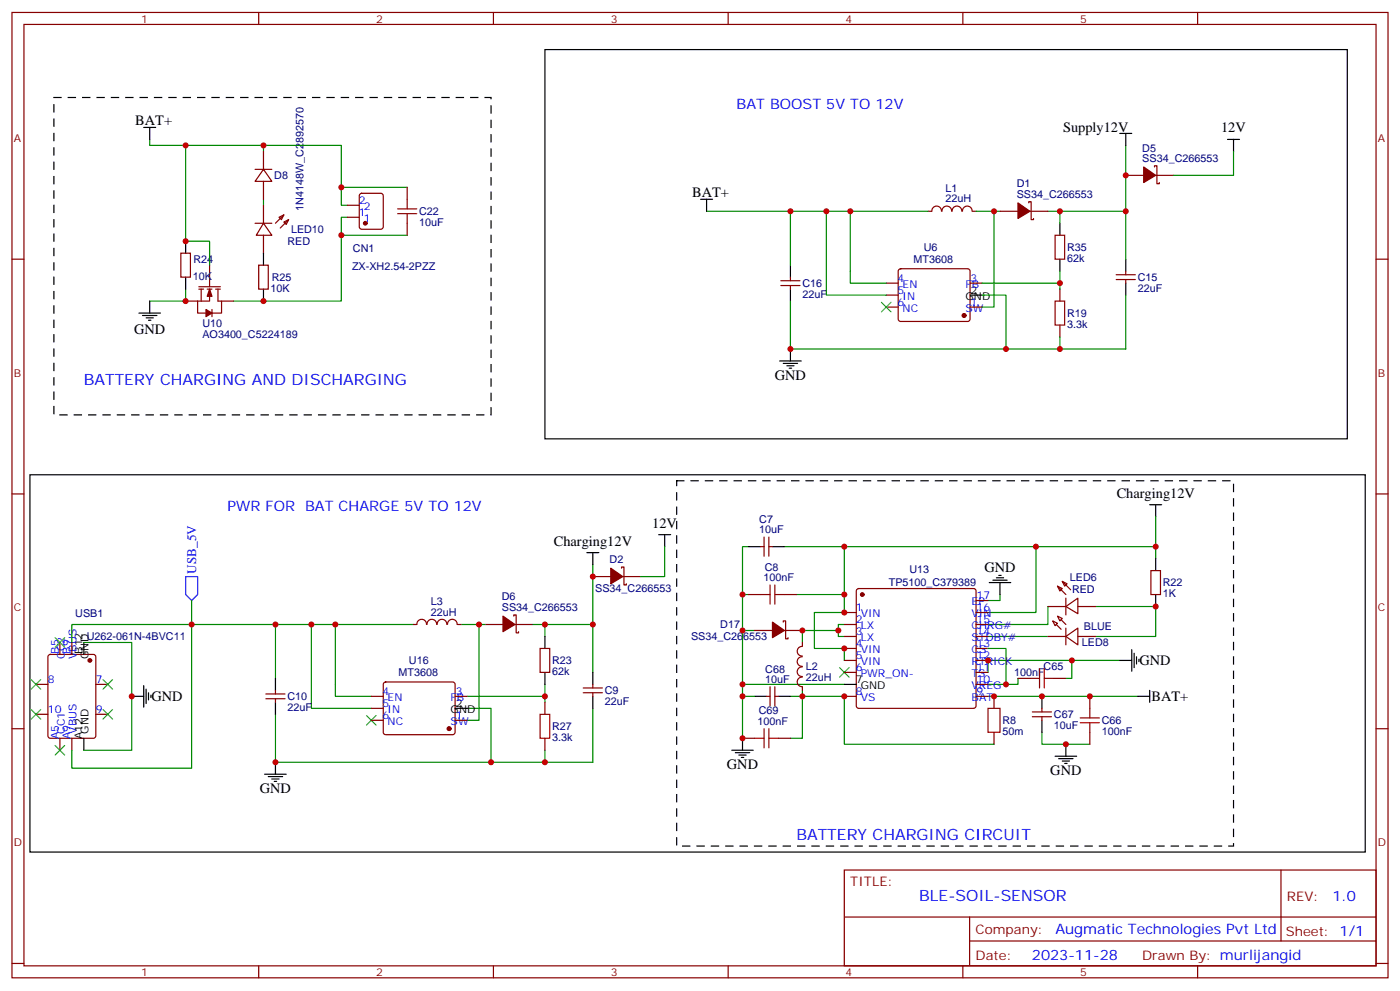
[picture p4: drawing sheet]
<svg xmlns="http://www.w3.org/2000/svg" width="412mm" height="292mm" viewBox="0 0 412 292" stroke-linecap="round" stroke-linejoin="round" font-family="sans-serif">
<g fill="none" stroke="#870000" stroke-width=".35">
<path d="M3.5 3.7h405.4v284.3h-405.4zM7.1 7.2h398.2v277.3h-398.2zM76.2 3.7v3.5M145.3 3.7v3.5M214.5 3.7v3.5M283.6 3.7v3.5M352.8 3.7v3.5M75.1 49.9h5M77.6 49.9l2.5 3.5h-5zM77.6 44.6v5.3M77.6 53.4v5.3M106.1 57.1l.4-.2h5.7l.6 .5 .1 9.4-.5 .7h-5.9l-.6-.4-.1-9.5z"/>
<path d="M119.9 55.2v3.5M303 59.8v-.4h.7v5.3h.7v-.4M331.6 51.6h5.3M340.1 49.2v-.4h.7v5.3h.7v-.3M340.4 51.6h5.3M3.5 76.3h3.6M53.3 74.6h2.8v7h-2.8zM61.7 78.1v6.4M75.1 65.8h5M76.2 78.1h2.8v7.1h-2.8zM77.6 65.8l2.5 3.5h-4.6zM77.6 60.5v5.3"/>
<path d="M77.6 69.3v5.3M82.2 64l1.4-.7-.7 1.4zM83.6 65.4l1.4-.7-.7 1.4zM83.6 63.3l-2.5 2.5M85 64.7l-2.5 2.5M102.3 64h3.5M102.3 60.5h3.5M119.9 65.8v3.5M264.8 79.4l.5-.2h19.7l.5 .2 .3 .5-.1 14.4-.7 .4-20-.1-.4-.6v-14.1zM273.4 62.2h1.1M274.5 62.2a1.41 1.41 0 0 1 1.4-1.5 1.41 1.41 0 0 1 1.4 1.5M277.5 62.2a1.41 1.41 0 0 1 1.4-1.5 1.41 1.41 0 0 1 1.4 1.5"/>
<path d="M280.5 62.2a1.41 1.41 0 0 1 1.4-1.5 1.41 1.41 0 0 1 1.4 1.5M283.5 62.2a1.41 1.41 0 0 1 1.4-1.5 1.41 1.41 0 0 1 1.4 1.5M286.5 62.2h1M294.6 62.2h5.3M303.4 62.2h5.3M310.8 69.3h2.8v7h-2.8zM331.6 79.9v1M405.3 76.3h3.6M54.7 88.7h3.5M58.2 88.7v3.5h2.8M58.6 85.2h1.4M58.6 84.5h6.3"/>
<path d="M59.3 85.2v3.5M61 85.2h1.4M61.7 85.2v3.5h-3.5M62.4 91.2v2.1M63.5 85.2h1.4M64.2 85.2v3.5h1.1v3.5h-3.6M65.3 88.7h3.5M230 84.1h5.7M230 82.7h5.7M232.8 81.6v1.1M232.8 84.1v1.1M261.1 90.5h3.5"/>
<path d="M261.1 83.4h3.5M261.1 86.9h3.5M285.8 90.5h3.5M285.8 83.4h3.5M312.2 85.2v3.5M312.2 95.7v3.6M328.8 82.3h5.6M328.8 80.9h5.6M331.6 82.3v1.1M3.5 145.5h3.6M225.1 158.2v5.6M226.5 158.2v5.6"/>
<path d="M405.3 145.5h3.6M174.6 169.8h5.3M183.1 167.4v-.4h.7v5.3h.7v-.4M183.4 169.8h5.3M220.5 175.1h3.5M224 161h1.1M226.5 161h1M231.1 175.1h3.5M252.5 173.6l.4-.2h33.9l.5 .2 .2 .5v33.8l-.2 .5-.5 .2h-33.9l-.5-.2-.2-.5v-33.8zM287.5 176.9h3.5M308.7 178.6h5.3M311.5 172.6l1.4 .8-.7 .7z"/>
<path d="M311.5 172.6l2.5 2.5M312.9 171.2l1.4 .7-.7 .7zM312.9 171.2l2.5 2.5M314 178.6l3.5-2.4v4.6zM314 176.2v4.9M317.5 178.6h5.3M339 168.1h2.8v7h-2.8zM14.3 193l.5-.2h12.7l.7 .4v23.5l-.4 .7-13 .1-.6-.5-.1-23.5zM17.6 189.2v3.6M21.2 189.2v3.6M121.7 183.9h1.1M122.8 183.9a1.41 1.41 0 0 1 1.4-1.5 1.41 1.41 0 0 1 1.4 1.5"/>
<path d="M125.8 183.9a1.41 1.41 0 0 1 1.4-1.5 1.41 1.41 0 0 1 1.4 1.5M128.8 183.9a1.41 1.41 0 0 1 1.4-1.5 1.41 1.41 0 0 1 1.4 1.5M131.8 183.9a1.41 1.41 0 0 1 1.4-1.5 1.41 1.41 0 0 1 1.4 1.5M134.8 183.9h1M142.9 183.9h5.3M151.3 181.5v-.4h.7v5.3h.8v-.3M151.7 183.9h5.3M159.1 191h2.8v7h-2.8zM222.2 185.7h5.3M230.7 183.2v-.3h.7v5.3h.7v-.4M231.1 185.7h5.3M236.3 196.4a1.41 1.41 0 0 0-1.5 1.4 1.41 1.41 0 0 0 1.5 1.4"/>
<path d="M236.3 193.5a1.41 1.41 0 0 0-1.5 1.4 1.41 1.41 0 0 0 1.5 1.4M236.3 199.4a1.41 1.41 0 0 0-1.5 1.4 1.41 1.41 0 0 0 1.5 1.4M236.3 190.4a1.41 1.41 0 0 0-1.5 1.4 1.41 1.41 0 0 0 1.5 1.4M236.4 189.2v1.1M248.7 180.4h3.5M248.7 183.9h3.5M248.7 187.5h3.5M248.7 191h3.5M248.7 194.5h3.5M248.7 198h3.5M287.5 180.4h3.5M287.5 183.9h3.5"/>
<path d="M287.5 187.5h3.5M287.5 191h3.5M287.5 194.5h3.5M287.5 198h3.5M299.9 199.8h3.5M308.7 187.5h5.3M310.1 182.9l1.4 .7-.7 .7zM310.4 199.8h3.6M311.5 181.5l1.4 .7-.7 .7zM314 187.5l3.5-2.5v4.9zM314 185v4.9M317.5 187.5h5.3"/>
<path d="M3.5 214.6h3.6M10.6 201.6h3.5M10.6 210.4h3.5M17.6 217.5v3.5M21.2 217.5v3.5M28.2 201.6h3.5M28.2 210.4h3.5M78.3 205.8h5.7M78.3 204.4h5.7M81.1 203.3v1.1M81.1 205.8v1.1M109.4 205.1h3.5"/>
<path d="M109.4 212.2h3.5M109.4 208.6h3.5M113.1 201.1l.5-.2h19.7l.5 .2 .3 .5-.1 14.4-.7 .4-20-.1-.4-.6v-14.1zM134.1 205.1h3.5M134.1 212.2h3.5M160.5 206.9v3.5M160.5 217.5v3.5M171.8 204h5.6M171.8 202.6h5.6M174.6 201.6v1M174.6 204v1.1M218.7 217.5h3.5"/>
<path d="M225.8 205.1h1M226.8 202.3v5.6M228.2 205.1h1.1M228.2 202.3v5.6M229.3 217.5h3.5M236.4 202.3v1M248.7 205.1h3.5M287.5 205.1h3.5M287.5 201.6h3.5M292.8 205.1v3.5M292.8 215.7v3.5M304.1 211.1h5.6"/>
<path d="M304.1 209.7h5.6M306.9 208.6v1.1M306.9 211.1v1.1M321 205.1v3.5M321 215.7v3.5M405.3 214.6h3.6M248.7 256.3h156.6v28.2h-156.6zM377.3 256.3v20.9M248.7 270.1h156.5M285.6 277.2h119.6M285.6 270.1v14.1M3.5 283.8h3.6"/>
<path d="M76.2 284.5v3.5M145.3 284.5v3.5M214.5 284.5v3.5M283.6 284.5v3.5M352.8 284.5v3.5M405.3 283.8h3.6"/>
</g>
<g fill="none" stroke="#008700" stroke-width=".35">
<path d="M44.1 41.1v1.7h56.4v12.4h19.4M54.7 42.8v28.2h7v7.1M77.6 42.8v1.8M77.6 58.7v1.8M100.5 55.2v5.3h1.8M331.6 42.8v19.4h-19.4M363.4 44.6v7h-17.7M102.3 64h-1.8v5.3M119.9 69.3h-19.4v19.4h-31.7M208.1 62.2h65.3M232.8 62.2v15.9M243.4 62.2v24.7h17.7"/>
<path d="M250.5 62.2v21.2h10.6M287.5 62.2h5.3M294.6 62.2h-1.8v28.3h-3.5M308.7 62.2h3.5v3.6M312.2 79.9v3.5h-22.9M331.6 62.2v14.1M54.7 85.2v3.5h-10.6M289.3 86.9h7v15.9M312.2 83.4v1.8M312.2 99.3v3.5M331.6 86.9v15.9h-98.8v-14.1M340.4 152.2v8.8"/>
<path d="M56.4 176.9v7h65.3M174.6 166.3v17.6h-14.1M195.8 161v8.8h-7.1M218.7 175.1h1.8M220.5 161h-1.8v56.5M231.1 161h17.6M234.6 175.1h14.1M294.6 175.1v1.8h-3.6M305.2 161v19.4h-14.2M308.7 178.6v5.3h-17.7M322.8 178.6h17.6v8.9h-17.6M340.4 164.5v-3.5h-91.7v19.4h-8.8v10.6h8.8v3.5"/>
<path d="M21.2 189.2v-5.3h35.2v42.4h-35.2v-5.3M24.7 189.2h14.1v31.8h-14.1M81.1 183.9v15.9M91.7 183.9v24.7h17.7M98.8 183.9v21.2h10.6M135.8 183.9h5.3M142.9 183.9h-1.8v28.3h-3.5M157 183.9h3.5v3.6M174.6 183.9v14.1M218.7 185.7h3.5M246.9 185.7v1.8h1.8M248.7 183.9h-1.8v1.8h-10.5v3.5"/>
<path d="M289.3 194.5h1.7v3.5M291 187.5h17.7M291 191h5.3v10.6M291 194.5h38.8M299.9 199.8v1.8h-8.9M315.7 194.5v5.3h-1.7M137.6 208.6h7v15.9M160.5 201.6v3.5h-22.9M160.5 205.1v1.8M174.6 208.6v15.9h-93.5v-14.1M218.7 201.6h30M218.7 205.1h3.5"/>
<path d="M232.8 205.1h3.6v12.4h-3.6M236.4 203.3v1.8h12.3v14.1h44.1M291 205.1h44.1M306.9 215.7v3.5h14.1M160.5 221v3.5"/>
</g>
<g fill="none" stroke="#000" stroke-width=".35">
<path d="M160.5 14.6h236.4v114.7h-236.4zM42.3 37.5h3.6M44.1 37.5v3.6M329.8 39.3h3.6M331.6 39.3v3.5M206.4 58.7h3.5M208.1 58.7v3.5M361.6 41.1h3.5M363.4 41.1v3.5M54.7 71v3.6M77.6 74.6v3.5M232.8 78.1v3.5"/>
<path d="M312.2 65.8v3.5M312.2 76.3v3.6M331.6 76.3v3.6M40.9 92.2h6.4M42 92.9h4.2M43 93.6h2.2M43.7 94.3h.7M44.1 88.7v3.5M54.7 81.6v3.6M77.6 85.2v3.5M232.8 85.2v3.5M285.8 86.9h3.5"/>
<path d="M331.6 83.4v3.5M229.7 106.3h6.3M230.7 107h4.2M231.8 107.7h2.1M232.5 108.4h.7M232.8 102.8v3.5M8.8 139.8h393.4v111.2h-393.4zM194 157.5h3.6M195.8 157.5v3.5M338.7 148.7h3.5M340.4 148.7v3.5M172.9 162.8h3.5"/>
<path d="M174.6 162.8v3.5M220.5 161h3.5M227.5 161h3.6M291.4 171.6h6.3M292.5 170.9h4.2M293.5 170.2h2.1M294.2 169.5h.7M294.6 171.6v3.5M340.4 164.5v3.6M340.4 175.1v3.5M24.7 189.2v3.6M81.1 199.8v3.5"/>
<path d="M160.5 187.5v3.5M160.5 198v3.6M174.6 198v3.6M329.8 194.5h3.6M333.4 191.3v6.4M334.1 192.4v4.2M334.8 193.5v2.1M335.5 194.2v.7M24.7 217.5v3.5M38.8 205.1h3.5M42.3 201.9v6.4M43 203v4.2"/>
<path d="M43.7 204v2.2M44.4 204.8v.7M81.1 206.9v3.5M134.1 208.6h3.5M174.6 205.1v3.5M218.7 217.5v3.5M222.2 205.1h3.6M229.3 205.1h3.5M248.7 201.6h3.5M306.9 205.1v3.5M306.9 212.2v3.5M314 219.2v3.5"/>
<path d="M335.1 205.1h3.6M338.7 203.3v3.6M78 228h6.3M79 228.7h4.3M80.1 229.4h2.1M80.8 230.2h.7M81.1 224.5v3.5M215.5 221h6.4M216.6 221.7h4.2M217.7 222.4h2.1M218.4 223.1h.7M310.8 222.7h6.3"/>
<path d="M311.9 223.4h4.2M312.9 224.2h2.1M313.6 224.9h.7"/>
</g>
<path d="M15.9 28.7h128.7v93.5h-128.7zM199.3 141.6h164.1v107.6h-164.1z" fill="none" stroke="#000" stroke-width=".35" stroke-dasharray="2.1 2.1"/>
<g fill="none" stroke="#3c3" stroke-width=".35">
<path d="M259.6 89l2.9 2.9M262.5 89l-2.9 2.9M16.2 187.8l2.8 2.8M19 187.8l-2.8 2.8M247.3 196.6l2.8 2.9M250.1 196.6l-2.8 2.9M9.2 200.2l2.8 2.8M9.2 209l2.8 2.8M12 200.2l-2.8 2.8M12 209l-2.8 2.8M16.2 219.6l2.8 2.8M19 219.6l-2.8 2.8"/>
<path d="M30.3 209l2.9 2.8M30.3 200.2l2.9 2.8M33.2 209l-2.9 2.8M33.2 200.2l-2.9 2.8M107.9 210.7l2.9 2.9M110.8 210.7l-2.9 2.9"/>
</g>
<g fill="none" stroke="#a10000" stroke-width=".35">
<path d="M119.9 58.7v2.8M117.1 62.9h5.7M117.1 61.5h5.7M119.9 62.9v2.9M310.8 88.7h2.8v7h-2.8zM224 175.1h2.8M226.8 172.3v5.6M228.2 175.1h2.9M228.2 172.3v5.6M303.4 199.8h2.8M306.2 197v5.6M307.6 199.8h2.8"/>
<path d="M307.6 197v5.6M159.1 210.4h2.8v7.1h-2.8zM222.2 217.5h2.9M225.1 214.6v5.7M226.5 217.5h2.8M226.5 214.6v5.7M291 208.6h3.6v7.1h-3.6zM318.2 211.5h5.6M318.2 212.9h5.6M321 208.6v2.9M321 212.9v2.8"/>
</g>
<g fill="#870000" stroke="#870000" stroke-width=".35">
<path d="M227.5 183.2l3.6 2.5-3.6 2.1z"/>
<path d="M60.7 91.2l1.7 1-1.7 1.1z"/>
<path d="M61.7 85.2l.7 2.1h-1.4z"/>
<path d="M311.1 183.9l1.5 1.4z"/>
<path d="M312.6 182.5l1.4 1.4z"/>
<path d="M148.2 181.5l3.5 2.4-3.5 2.2z"/>
<path d="M299.9 59.8l3.5 2.4-3.5 2.1z"/>
<path d="M179.9 167.4l3.5 2.4-3.5 2.1z"/>
<path d="M336.9 49.2l3.5 2.4-3.5 2.2z"/>
<circle cx="254" cy="175.1" r=".53"/>
<circle cx="132.3" cy="214.6" r=".53"/>
<circle cx="26.5" cy="194.5" r=".53"/>
<circle cx="107.6" cy="65.8" r=".53"/>
<circle cx="284" cy="92.9" r=".53"/>
</g>
<path d="M54.7 169.8h3.5v5.3l-1.8 1.8-1.7-1.8z" fill="none" stroke="#00f" stroke-width=".35"/>
<g fill="#c00">
<circle cx="315.7" cy="194.5" r=".88"/>
<circle cx="248.7" cy="161" r=".88"/>
<circle cx="248.7" cy="175.1" r=".88"/>
<circle cx="248.7" cy="191" r=".88"/>
<circle cx="248.7" cy="180.4" r=".88"/>
<circle cx="218.7" cy="201.6" r=".88"/>
<circle cx="218.7" cy="217.5" r=".88"/>
<circle cx="292.8" cy="205.1" r=".88"/>
<circle cx="314" cy="219.2" r=".88"/>
<circle cx="321" cy="205.1" r=".88"/>
<circle cx="218.7" cy="175.1" r=".88"/>
<circle cx="236.4" cy="205.1" r=".88"/>
<circle cx="236.4" cy="185.7" r=".88"/>
<circle cx="218.7" cy="185.7" r=".88"/>
<circle cx="246.9" cy="185.7" r=".88"/>
<circle cx="296.3" cy="201.6" r=".88"/>
<circle cx="291" cy="194.5" r=".88"/>
<circle cx="248.7" cy="205.1" r=".88"/>
<circle cx="77.6" cy="42.8" r=".88"/>
<circle cx="54.7" cy="42.8" r=".88"/>
<circle cx="54.7" cy="71" r=".88"/>
<circle cx="54.7" cy="88.7" r=".88"/>
<circle cx="77.6" cy="88.7" r=".88"/>
<circle cx="100.5" cy="69.3" r=".88"/>
<circle cx="100.5" cy="55.2" r=".88"/>
<circle cx="340.4" cy="178.6" r=".88"/>
<circle cx="305.2" cy="161" r=".88"/>
<circle cx="160.5" cy="183.9" r=".88"/>
<circle cx="141.1" cy="183.9" r=".88"/>
<circle cx="144.6" cy="224.5" r=".88"/>
<circle cx="160.5" cy="224.5" r=".88"/>
<circle cx="160.5" cy="205.1" r=".88"/>
<circle cx="91.7" cy="183.9" r=".88"/>
<circle cx="98.8" cy="183.9" r=".88"/>
<circle cx="81.1" cy="183.9" r=".88"/>
<circle cx="56.4" cy="183.9" r=".88"/>
<circle cx="38.8" cy="205.1" r=".88"/>
<circle cx="81.1" cy="224.5" r=".88"/>
<circle cx="340.4" cy="161" r=".88"/>
<circle cx="218.7" cy="205.1" r=".88"/>
<circle cx="306.9" cy="205.1" r=".88"/>
<circle cx="232.8" cy="102.8" r=".88"/>
<circle cx="232.8" cy="62.2" r=".88"/>
<circle cx="250.5" cy="62.2" r=".88"/>
<circle cx="243.4" cy="62.2" r=".88"/>
<circle cx="312.2" cy="83.4" r=".88"/>
<circle cx="312.2" cy="102.8" r=".88"/>
<circle cx="331.6" cy="62.2" r=".88"/>
<circle cx="296.3" cy="102.8" r=".88"/>
<circle cx="292.8" cy="62.2" r=".88"/>
<circle cx="312.2" cy="62.2" r=".88"/>
<circle cx="174.6" cy="183.9" r=".88"/>
<circle cx="331.6" cy="51.6" r=".88"/>
<circle cx="174.6" cy="169.8" r=".88"/>
</g>
<g font-size="4.6" fill="#00f">
<text x="24.7" y="113.4">BATTERY CHARGING AND DISCHARGING</text>
<text x="234.6" y="247.4">BATTERY CHARGING CIRCUIT</text>
<text x="270.8" y="265.3">BLE-SOIL-SENSOR</text>
</g>
<g font-size="4.2" fill="#00f">
<text x="217" y="32.2">BAT BOOST 5V TO 12V</text>
<text x="67" y="150.4">PWR FOR</text>
<text x="89.9" y="150.4">BAT CHARGE 5V TO 12V</text>
<text x="392.5" y="265.5">1.0</text>
<text x="310.9" y="275.1">Augmatic Technologies Pvt Ltd</text>
<text x="304" y="282.9">2023-11-28</text>
</g>
<g font-size="4.2">
<text x="39.9" y="36.8">BAT+</text>
<text x="313.1" y="39">Supply12V</text>
<text x="359.7" y="39">12V</text>
<text x="203.9" y="58">BAT+</text>
<text x="39.5" y="98.3">GND</text>
<text x="228.2" y="112">GND</text>
<text x="328.9" y="146.6">Charging12V</text>
<text x="192.1" y="155.4">12V</text>
<text x="163.1" y="160.7">Charging12V</text>
<text x="290" y="168.4">GND</text>
<text x="335.7" y="195.9">GND</text>
<text x="44.6" y="206.5">GND</text>
<text x="339.2" y="206.5">BAT+</text>
<text x="214.1" y="226.6">GND</text>
<text x="76.6" y="233.7">GND</text>
<text x="309.4" y="228.4">GND</text>
</g>
<text font-size="3.9" fill="#00f" x="57.7" y="168.9" transform="rotate(-90 57.7 168.9)">USB_5V</text>
<g font-size="3.9" fill="#800">
<text x="250.5" y="260.8">TITLE:</text>
<text x="379.1" y="265.5">REV:</text>
<text x="287.4" y="275">Company:</text>
<text x="378.7" y="275.7">Sheet: 1/1</text>
<text x="287.4" y="282.7">Date:</text>
<text x="336.4" y="282.8">Drawn By: murlijangid</text>
</g>
<g font-size="3.2" fill="#800">
<text x="41.6" y="6.7">1</text>
<text x="110.8" y="6.7">2</text>
<text x="179.9" y="6.7">3</text>
<text x="249.1" y="6.7">4</text>
<text x="318.2" y="6.7">5</text>
<text x="4.1" y="41.8">A</text>
<text x="405.9" y="41.8">A</text>
<text x="4.1" y="110.9">B</text>
<text x="405.9" y="110.9">B</text>
<text x="4.1" y="180.1">C</text>
<text x="405.9" y="180.1">C</text>
<text x="4.1" y="249.2">D</text>
<text x="405.9" y="249.2">D</text>
<text x="41.6" y="287.5">1</text>
<text x="110.8" y="287.5">2</text>
<text x="179.9" y="287.5">3</text>
<text x="249.1" y="287.5">4</text>
<text x="318.2" y="287.5">5</text>
</g>
<g font-size="3.2" fill="#000080">
<text x="336.5" y="47.8">SS34_C266553</text>
<text x="336.5" y="44.7">D5</text>
<text x="80.8" y="52.7">D8</text>
<text x="278.6" y="59.6">22uH</text>
<text x="278.6" y="56.5">L1</text>
<text x="299.5" y="58.3">SS34_C266553</text>
<text x="299.5" y="55.2">D1</text>
<text x="89.4" y="62.2" transform="rotate(-90 89.4 62.2)">1N4148W_C2892570</text>
<text x="123.5" y="63.3">C22</text>
<text x="85.7" y="68.6">LED10</text>
<text x="123.5" y="66.6">10uF</text>
<text x="57" y="77.5">R24</text>
<text x="84.7" y="72.1">RED</text>
<text x="103.9" y="74.3">CN1</text>
<text x="269.1" y="77.5">MT3608</text>
<text x="272.1" y="74">U6</text>
<text x="314.3" y="77.1">62k</text>
<text x="314.3" y="73.9">R35</text>
<text x="56.8" y="82.3">10K</text>
<text x="80.1" y="82.7">R25</text>
<text x="103.7" y="79.5">ZX-XH2.54-2PZZ</text>
<text x="335.1" y="82.8">C15</text>
<text x="79.7" y="85.9">10K</text>
<text x="236.4" y="87.7">22uF</text>
<text x="236.4" y="84.5">C16</text>
<text x="335.1" y="86">22uF</text>
<text x="314.3" y="93.3">R19</text>
<text x="59.6" y="99.4">AO3400_C5224189</text>
<text x="59.6" y="96.3">U10</text>
<text x="314.3" y="96.6">3.3k</text>
<text x="223.7" y="154">C7</text>
<text x="223.7" y="157.1">10uF</text>
<text x="179.6" y="165.7">D2</text>
<text x="224.9" y="171.2">100nF</text>
<text x="225.2" y="168.1">C8</text>
<text x="261.8" y="172.6">TP5100_C379389</text>
<text x="267.9" y="168.9">U13</text>
<text x="315.1" y="171">LED6</text>
<text x="342.5" y="172.6">R22</text>
<text x="126.9" y="178.2">L3</text>
<text x="147.8" y="176.9">D6</text>
<text x="175.4" y="174.5">SS34_C266553</text>
<text x="315.8" y="174.5">RED</text>
<text x="342.5" y="175.8">1K</text>
<text x="22.2" y="181.6">USB1</text>
<text x="126.9" y="181.4">22uH</text>
<text x="147.8" y="180.1">SS34_C266553</text>
<text x="212.2" y="185.1">D17</text>
<text x="319.3" y="185.7">BLUE</text>
<text x="25.6" y="188.6">U262-061N-4BVC11</text>
<text x="203.6" y="188.6">SS34_C266553</text>
<text x="318.7" y="190.3">LED8</text>
<text x="120.5" y="195.7">U16</text>
<text x="162.6" y="195.6">R23</text>
<text x="237.4" y="197.4">L2</text>
<text x="307.4" y="197.4">C65</text>
<text x="117.4" y="199.2">MT3608</text>
<text x="162.6" y="198.8">62k</text>
<text x="225.4" y="201.2">10uF</text>
<text x="225.4" y="198.1">C68</text>
<text x="237.4" y="200.6">22uH</text>
<text x="298.7" y="199.2">100nF</text>
<text x="84.7" y="209.4">22uF</text>
<text x="84.7" y="206.3">C10</text>
<text x="178.2" y="207.7">22uF</text>
<text x="178.2" y="204.5">C9</text>
<text x="162.6" y="215.1">R27</text>
<text x="223.1" y="213.6">100nF</text>
<text x="223.5" y="210.4">C69</text>
<text x="295.3" y="213.3">R8</text>
<text x="310.4" y="214.7">10uF</text>
<text x="310.4" y="211.6">C67</text>
<text x="324.6" y="213.3">C66</text>
<text x="162.6" y="218.3">3.3k</text>
<text x="295.3" y="216.5">50m</text>
<text x="324.6" y="216.5">100nF</text>
</g>
<g font-size="3.2" fill="#00f">
<text x="105.7" y="63.6">1</text>
<text x="105.7" y="60.1">2</text>
<text x="107.1" y="65.4">1</text>
<text x="107.1" y="61.9">2</text>
<text x="264.4" y="83">4</text>
<text x="285.9" y="83">3</text>
<text x="264.4" y="86.6">5</text>
<text x="265.9" y="84.8">EN</text>
<text x="265.9" y="88.3">IN</text>
<text x="284.4" y="84.8">FB</text>
<text x="264.4" y="90.1">6</text>
<text x="265.9" y="91.9">NC</text>
<text x="284.4" y="91.9">SW</text>
<text x="285.9" y="90.1">1</text>
<text x="286.2" y="178.3">EP</text>
<text x="287.7" y="176.5">17</text>
<text x="252.1" y="180.1">1</text>
<text x="252.1" y="183.6">2</text>
<text x="253.5" y="181.8">VIN</text>
<text x="253.5" y="185.3">LX</text>
<text x="286.2" y="185.3">CHRG#</text>
<text x="286.2" y="181.8">VIN</text>
<text x="287.7" y="183.6">15</text>
<text x="287.7" y="180.1">16</text>
<text x="252.1" y="187.1">3</text>
<text x="252.1" y="190.6">4</text>
<text x="253.5" y="188.9">LX</text>
<text x="286.2" y="188.9">STDBY#</text>
<text x="287.7" y="190.6">13</text>
<text x="287.7" y="187.1">14</text>
<text x="17.3" y="192.6" transform="rotate(-90 17.3 192.6)">B5</text>
<text x="19" y="194.1" transform="rotate(-90 19 194.1)">CC2</text>
<text x="20.8" y="192.6" transform="rotate(-90 20.8 192.6)">B9</text>
<text x="22.6" y="194.1" transform="rotate(-90 22.6 194.1)">VBUS</text>
<text x="252.1" y="194.2">5</text>
<text x="252.1" y="197.7">6</text>
<text x="253.5" y="192.4">VIN</text>
<text x="253.5" y="195.9">VIN</text>
<text x="286.2" y="195.9">RTRICK</text>
<text x="286.2" y="192.4">CS</text>
<text x="287.7" y="197.7">11</text>
<text x="287.7" y="194.2">12</text>
<text x="14.1" y="201.2">8</text>
<text x="28.2" y="201.2">7</text>
<text x="253.5" y="199.5">PWR_ON-</text>
<text x="286.2" y="203">VREG</text>
<text x="286.2" y="199.5">TS</text>
<text x="287.7" y="201.2">10</text>
<text x="112.7" y="204.8">4</text>
<text x="112.7" y="208.3">5</text>
<text x="114.2" y="206.5">EN</text>
<text x="132.8" y="206.5">FB</text>
<text x="134.2" y="204.8">3</text>
<text x="252.1" y="204.8">8</text>
<text x="253.5" y="206.5">VS</text>
<text x="286.2" y="206.5">BAT</text>
<text x="287.7" y="204.8">9</text>
<text x="14.1" y="210">10</text>
<text x="28.2" y="210">9</text>
<text x="112.7" y="211.8">6</text>
<text x="114.2" y="210">IN</text>
<text x="114.2" y="213.6">NC</text>
<text x="132.8" y="213.6">SW</text>
<text x="134.2" y="211.8">1</text>
<text x="17.3" y="217.6" transform="rotate(-90 17.3 217.6)">A5</text>
<text x="19" y="216.1" transform="rotate(-90 19 216.1)">CC1</text>
<text x="20.8" y="217.6" transform="rotate(-90 20.8 217.6)">A9</text>
<text x="22.6" y="216.1" transform="rotate(-90 22.6 216.1)">VBUS</text>
</g>
<g font-size="3.2">
<text x="284.4" y="88.3">GND</text>
<text x="285.9" y="86.6">2</text>
<text x="24.3" y="192.6" transform="rotate(-90 24.3 192.6)">B12</text>
<text x="26.1" y="194.1" transform="rotate(-90 26.1 194.1)">GND</text>
<text x="252.1" y="201.2">7</text>
<text x="253.5" y="203">GND</text>
<text x="134.2" y="208.3">2</text>
<text x="132.8" y="210">GND</text>
<text x="24.3" y="217.6" transform="rotate(-90 24.3 217.6)">A12</text>
<text x="26.1" y="216.1" transform="rotate(-90 26.1 216.1)">GND</text>
</g>
</svg>
